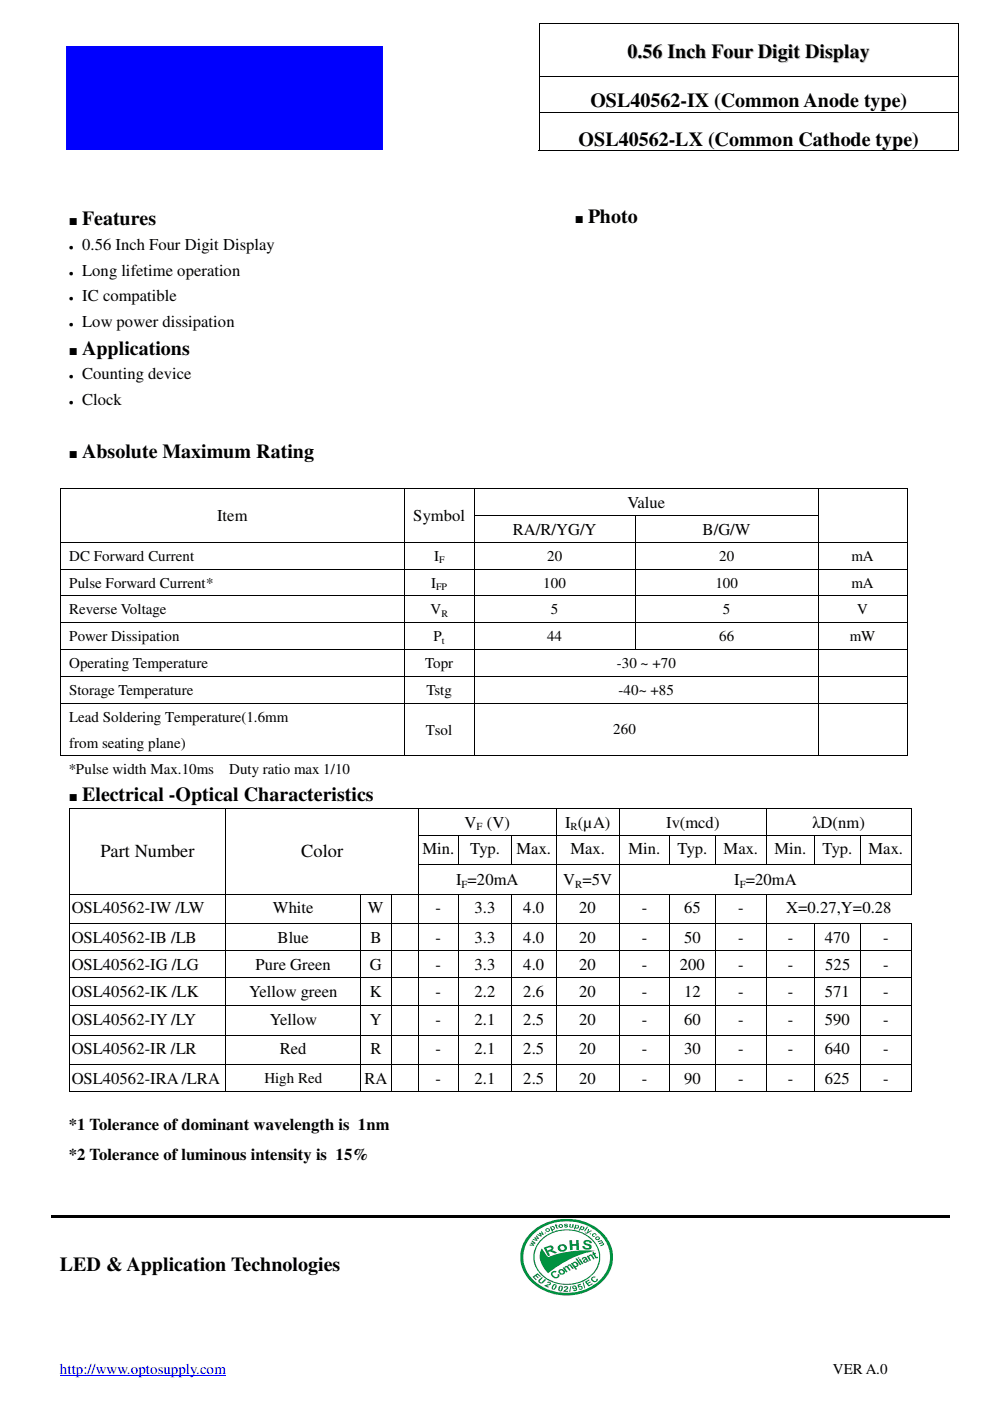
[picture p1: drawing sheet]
<svg xmlns="http://www.w3.org/2000/svg" width="210mm" height="297mm" viewBox="0 0 210 297" stroke-linecap="round" stroke-linejoin="round" font-family="sans-serif">
<path d="M12.7 291.6h35.2" fill="none" stroke="#00f" stroke-width=".21"/>
<path d="M114.2 5h.2v.2h-.2zM114.2 16.2h.2v.1h-.2zM203.1 5h.2v.2h-.2zM203.1 16.2h.2v.1h-.2zM114.2 23.7h.2v.2h-.2zM203.1 23.7h.2v.2h-.2z" fill="#000"/>
<path d="M114.3 5.2v11M114.3 16.3v7.4M114.4 5.1h88.7M114.4 16.3h88.7M203.2 5.2v11M203.2 16.3v7.4M114.3 23.9v8M114.4 23.8h88.7M203.2 23.9v8" fill="none" stroke="#000" stroke-width=".21"/>
<path d="M14 9.9h67.2v22h-67.2z" fill-rule="evenodd" fill="#0000fe"/>
<g fill="#000">
<path d="M114.2 31.9v.1zM114.2 31.9h.2v.1h-.2zM203.1 31.9h.1v.1h-.1zM203.1 31.9h.2v.1h-.2zM12.7 103.5h.2v.2h-.2zM12.7 109.2h.2v.2h-.2zM12.7 114.9h.2v.2h-.2zM85.6 103.5h.2v.2h-.2zM85.6 109.2h.2v.2h-.2zM85.6 114.9h.2v.2h-.2zM100.5 103.5h.1v.2h-.1zM100.5 109.2h.1v.2h-.1z"/>
<path d="M100.5 114.9h.1v.2h-.1zM134.6 109.2h.1v.2h-.1zM134.6 114.9h.1v.2h-.1zM173.4 103.5h.2v.2h-.2zM173.4 109.2h.2v.2h-.2zM173.4 114.9h.2v.2h-.2zM192.2 103.5h.2v.2h-.2zM192.2 109.2h.2v.2h-.2zM192.2 114.9h.2v.2h-.2zM12.7 120.6h.2v.1h-.2zM12.7 126.2h.2v.2h-.2zM12.7 131.9h.2v.2h-.2z"/>
<path d="M12.7 137.6h.2v.2h-.2zM85.6 120.6h.2v.1h-.2zM85.6 126.2h.2v.2h-.2zM85.6 131.9h.2v.2h-.2zM85.6 137.6h.2v.2h-.2zM100.5 120.6h.1v.1h-.1zM100.5 126.2h.1v.2h-.1zM100.5 131.9h.1v.2h-.1zM100.5 137.6h.1v.2h-.1zM134.6 120.6h.1v.1h-.1zM134.6 126.2h.1v.2h-.1zM134.6 131.9h.1v.2h-.1z"/>
<path d="M134.6 137.6h.1v.2h-.1zM173.4 120.6h.2v.1h-.2zM173.4 126.2h.2v.2h-.2zM173.4 131.9h.2v.2h-.2zM173.4 137.6h.2v.2h-.2zM192.2 120.6h.2v.1h-.2zM192.2 126.2h.2v.2h-.2zM192.2 131.9h.2v.2h-.2zM192.2 137.6h.2v.2h-.2zM12.7 143.3h.2v.2h-.2zM12.7 149h.2v.1h-.2zM85.6 143.3h.2v.2h-.2z"/>
<path d="M85.6 149h.2v.1h-.2zM100.5 143.3h.1v.2h-.1zM100.5 149h.1v.1h-.1zM173.4 143.3h.2v.2h-.2zM173.4 149h.2v.1h-.2zM192.2 143.3h.2v.2h-.2zM192.2 149h.2v.1h-.2zM12.7 160.1h.2v.2h-.2zM14.6 171.3h.2v.2h-.2zM14.6 177h.2v.2h-.2zM47.8 171.3h.2v.2h-.2zM47.8 177h.2v.2h-.2z"/>
<path d="M85.6 160.1h.2v.2h-.2zM88.6 171.3h.2v.2h-.2zM88.6 177h.2v.2h-.2zM97.1 177h.1v.2h-.1zM100.5 160.1h.1v.2h-.1zM108.5 177h.1v.2h-.1zM117.8 171.3h.2v.2h-.2zM117.8 177h.2v.2h-.2zM131.3 171.3h.1v.2h-.1zM131.3 177h.1v.2h-.1zM141.9 177h.1v.2h-.1zM151.6 177h.2v.2h-.2z"/>
<path d="M162.4 171.3h.2v.2h-.2zM162.4 177h.2v.2h-.2zM172.6 177h.2v.2h-.2zM173.4 160.1h.2v.2h-.2zM182.4 177h.1v.2h-.1zM192.2 160.1h.2v.2h-.2zM193.2 171.3h.1v.2h-.1zM193.2 177h.1v.2h-.1zM14.6 183.3h.2v.1h-.2zM14.6 189.5h.2v.2h-.2zM14.6 195.8h.2v.2h-.2zM47.8 183.3h.2v.1h-.2z"/>
<path d="M47.8 189.5h.2v.2h-.2zM47.8 195.8h.2v.2h-.2zM76.4 189.5h.1v.2h-.1zM76.4 195.8h.1v.2h-.1zM82.8 189.5h.2v.2h-.2zM82.8 195.8h.2v.2h-.2zM88.6 183.3h.2v.1h-.2zM88.6 189.5h.2v.2h-.2zM88.6 195.8h.2v.2h-.2zM97.1 183.3h.1v.1h-.1zM97.1 189.5h.1v.2h-.1zM97.1 195.8h.1v.2h-.1z"/>
<path d="M108.5 183.3h.1v.1h-.1zM108.5 189.5h.1v.2h-.1zM108.5 195.8h.1v.2h-.1zM117.8 183.3h.2v.1h-.2zM117.8 189.5h.2v.2h-.2zM117.8 195.8h.2v.2h-.2zM131.3 183.3h.1v.1h-.1zM131.3 189.5h.1v.2h-.1zM131.3 195.8h.1v.2h-.1zM141.9 183.3h.1v.1h-.1zM141.9 189.5h.1v.2h-.1zM141.9 195.8h.1v.2h-.1z"/>
<path d="M151.6 183.3h.2v.1h-.2zM151.6 189.5h.2v.2h-.2zM151.6 195.8h.2v.2h-.2zM162.4 183.3h.2v.1h-.2zM162.4 189.5h.2v.2h-.2zM162.4 195.8h.2v.2h-.2zM172.6 183.3h.2v.1h-.2zM172.6 195.8h.2v.2h-.2zM182.4 183.3h.1v.1h-.1zM182.4 195.8h.1v.2h-.1zM193.1 189.5h.2v.2h-.2zM193.1 195.8h.2v.2h-.2z"/>
<path d="M193.2 183.3h.1v.1h-.1zM193.2 189.5h.1v.2h-.1zM193.2 195.8h.1v.2h-.1zM14.6 201.5h.2v.1h-.2zM14.6 207.1h.2v.2h-.2zM14.6 213.1h.2v.2h-.2zM14.6 219.4h.2v.2h-.2zM47.8 201.5h.2v.1h-.2zM47.8 207.1h.2v.2h-.2zM47.8 213.1h.2v.2h-.2zM47.8 219.4h.2v.2h-.2zM76.4 201.5h.1v.1h-.1z"/>
<path d="M76.4 207.1h.1v.2h-.1zM76.4 213.1h.1v.2h-.1zM76.4 219.4h.1v.2h-.1zM82.8 201.5h.2v.1h-.2zM82.8 207.1h.2v.2h-.2zM82.8 213.1h.2v.2h-.2zM82.8 219.4h.2v.2h-.2zM88.6 201.5h.2v.1h-.2zM88.6 207.1h.2v.2h-.2zM88.6 213.1h.2v.2h-.2zM88.6 219.4h.2v.2h-.2zM97.1 201.5h.1v.1h-.1z"/>
<path d="M97.1 207.1h.1v.2h-.1zM97.1 213.1h.1v.2h-.1zM97.1 219.4h.1v.2h-.1zM108.5 201.5h.1v.1h-.1zM108.5 207.1h.1v.2h-.1zM108.5 213.1h.1v.2h-.1zM108.5 219.4h.1v.2h-.1zM117.8 201.5h.2v.1h-.2zM117.8 207.1h.2v.2h-.2zM117.8 213.1h.2v.2h-.2zM117.8 219.4h.2v.2h-.2zM131.3 201.5h.1v.1h-.1z"/>
<path d="M131.3 207.1h.1v.2h-.1zM131.3 213.1h.1v.2h-.1zM131.3 219.4h.1v.2h-.1zM141.9 201.5h.1v.1h-.1zM141.9 207.1h.1v.2h-.1zM141.9 213.1h.1v.2h-.1zM141.9 219.4h.1v.2h-.1zM151.6 201.5h.2v.1h-.2zM151.6 207.1h.2v.2h-.2zM151.6 213.1h.2v.2h-.2zM151.6 219.4h.2v.2h-.2zM162.4 201.5h.2v.1h-.2z"/>
<path d="M162.4 207.1h.2v.2h-.2zM162.4 213.1h.2v.2h-.2zM162.4 219.4h.2v.2h-.2zM172.6 201.5h.2v.1h-.2zM172.6 207.1h.2v.2h-.2zM172.6 213.1h.2v.2h-.2zM172.6 219.4h.2v.2h-.2zM182.4 201.5h.1v.1h-.1zM182.4 207.1h.1v.2h-.1zM182.4 213.1h.1v.2h-.1zM182.4 219.4h.1v.2h-.1zM193.2 201.5h.1v.1h-.1z"/>
<path d="M193.2 207.1h.1v.2h-.1zM193.2 213.1h.1v.2h-.1zM193.2 219.4h.1v.2h-.1zM14.6 225.7h.2v.1h-.2zM14.6 231.4h.2v.1h-.2zM47.8 225.7h.2v.1h-.2zM47.8 231.4h.2v.1h-.2zM76.4 225.7h.1v.1h-.1zM76.4 231.4h.1v.1h-.1zM82.8 225.7h.2v.1h-.2zM82.8 231.4h.2v.1h-.2zM88.6 225.7h.2v.1h-.2z"/>
<path d="M88.6 231.4h.2v.1h-.2zM97.1 225.7h.1v.1h-.1zM97.1 231.4h.1v.1h-.1zM108.5 225.7h.1v.1h-.1zM108.5 231.4h.1v.1h-.1zM117.8 225.7h.2v.1h-.2zM117.8 231.4h.2v.1h-.2zM131.3 225.7h.1v.1h-.1zM131.3 231.4h.1v.1h-.1zM141.9 225.7h.1v.1h-.1zM141.9 231.4h.1v.1h-.1zM151.6 225.7h.2v.1h-.2z"/>
<path d="M151.6 231.4h.2v.1h-.2zM162.4 225.7h.2v.1h-.2zM162.4 231.4h.2v.1h-.2zM172.6 225.7h.2v.1h-.2zM172.6 231.4h.2v.1h-.2zM182.4 225.7h.1v.1h-.1zM182.4 231.4h.1v.1h-.1zM193.2 225.7h.1v.1h-.1zM193.2 231.4h.1v.1h-.1z"/>
</g>
<g fill="none" stroke="#000" stroke-width=".21">
<path d="M114.4 32h88.7M12.8 103.7v5.5M12.8 109.4v5.5M12.8 115.1v5.5M12.9 103.6h72.7M12.9 115h72.7M85.7 103.7v5.5M85.7 109.4v5.5M85.7 115.1v5.5M85.8 103.6h14.7M85.8 115h14.7M100.5 103.7v5.5"/>
<path d="M100.5 109.4v5.5M100.5 115.1v5.5M100.6 103.6h72.8M100.6 109.3h34M100.6 115h34M134.7 109.4v5.5M134.7 115.1v5.5M134.7 109.3h38.7M134.7 115h38.7M173.5 103.7v5.5M173.5 109.4v5.5M173.5 115.1v5.5"/>
<path d="M173.6 103.6h18.6M173.6 115h18.6M192.3 103.7v5.5M192.3 109.4v5.5M192.3 115.1v5.5M12.8 120.7v5.5M12.8 126.4v5.5M12.8 132.1v5.5M12.8 137.8v5.5M12.9 120.6h72.7M12.9 126.3h72.7M12.9 132h72.7"/>
<path d="M12.9 137.7h72.7M85.7 120.7v5.5M85.7 126.4v5.5M85.7 132.1v5.5M85.7 137.8v5.5M85.8 120.6h14.7M85.8 126.3h14.7M85.8 132h14.7M85.8 137.7h14.7M100.5 120.7v5.5M100.5 126.4v5.5M100.5 132.1v5.5"/>
<path d="M100.5 137.8v5.5M100.6 120.6h34M100.6 126.3h34M100.6 132h34M100.6 137.7h34M134.7 120.7v5.5M134.7 126.4v5.5M134.7 132.1v5.5M134.7 120.6h38.7M134.7 126.3h38.7M134.7 132h38.7M134.7 137.7h38.7"/>
<path d="M173.5 120.7v5.5M173.5 126.4v5.5M173.5 132.1v5.5M173.5 137.8v5.5M173.6 120.6h18.6M173.6 126.3h18.6M173.6 132h18.6M173.6 137.7h18.6M192.3 120.7v5.5M192.3 126.4v5.5M192.3 132.1v5.5M192.3 137.8v5.5"/>
<path d="M12.8 143.5v5.5M12.8 149.1v11M12.9 143.4h72.7M12.9 149.1h72.7M85.7 143.5v5.5M85.7 149.1v11M85.8 143.4h14.7M85.8 149.1h14.7M100.5 143.5v5.5M100.5 149.1v11M100.6 143.4h72.8M100.6 149.1h72.8"/>
<path d="M173.5 143.5v5.5M173.5 149.1v11M173.6 143.4h18.6M173.6 149.1h18.6M192.3 143.5v5.5M192.3 149.1v11M12.9 160.2h72.7M14.7 171.5v5.5M14.7 177.2v6.1M14.8 171.4h33M47.9 171.5v5.5M47.9 177.2v6.1"/>
<path d="M48 171.4h40.6M85.8 160.2h14.7M88.7 171.5v5.5M88.7 177.2v6.1M88.8 171.4h29M88.8 177.1h8.3M97.2 177.2v6.1M97.2 177.1h11.3M100.6 160.2h72.8M108.5 177.2v6.1M108.6 177.1h9.2M117.9 171.5v5.5"/>
<path d="M117.9 177.2v6.1M118 171.4h13.3M118 177.1h13.3M131.4 171.5v5.5M131.4 177.2v6.1M131.4 171.4h31M131.4 177.1h10.5M141.9 177.2v6.1M142 177.1h9.6M151.7 177.2v6.1M151.8 177.1h10.6M162.5 171.5v5.5"/>
<path d="M162.5 177.2v6.1M162.6 171.4h30.6M162.6 177.1h10M172.7 177.2v6.1M172.8 177.1h9.6M173.6 160.2h18.6M182.5 177.2v6.1M182.5 177.1h10.7M193.3 171.5v5.5M193.3 177.2v6.1M14.7 183.4v6.1M14.7 189.7v6.1"/>
<path d="M14.7 196v5.5M14.8 189.6h33M14.8 195.9h33M47.9 183.4v6.1M47.9 189.7v6.1M47.9 196v5.5M48 189.6h28.4M48 195.9h28.4M76.5 189.7v6.1M76.5 196v5.5M76.5 189.6h6.3M76.5 195.9h6.3"/>
<path d="M82.9 189.7v6.1M82.9 196v5.5M83 189.6h5.6M83 195.9h5.6M88.7 183.4v6.1M88.7 189.7v6.1M88.7 196v5.5M88.8 183.3h8.3M88.8 189.6h8.3M88.8 195.9h8.3M97.2 189.7v6.1M97.2 196v5.5"/>
<path d="M97.2 183.3h11.3M97.2 189.6h11.3M97.2 195.9h11.3M108.5 189.7v6.1M108.5 196v5.5M108.6 183.3h9.2M108.6 189.6h9.2M108.6 195.9h9.2M117.9 183.4v6.1M117.9 189.7v6.1M117.9 196v5.5M118 183.3h13.3"/>
<path d="M118 189.6h13.3M118 195.9h13.3M131.4 183.4v6.1M131.4 189.7v6.1M131.4 196v5.5M131.4 183.3h10.5M131.4 189.6h10.5M131.4 195.9h10.5M141.9 189.7v6.1M141.9 196v5.5M142 183.3h9.6M142 189.6h9.6"/>
<path d="M142 195.9h9.6M151.7 189.7v6.1M151.7 196v5.5M151.8 183.3h10.6M151.8 189.6h10.6M151.8 195.9h10.6M162.5 189.7v6.1M162.5 196v5.5M162.6 183.3h10M162.6 189.6h30.5M162.6 195.9h10M172.7 196v5.5"/>
<path d="M172.8 183.3h9.6M172.8 195.9h9.6M182.5 196v5.5M182.5 183.3h10.7M182.5 195.9h10.6M193.3 183.4v6.1M193.3 196v5.5M14.7 201.6v5.5M14.7 207.3v5.8M14.7 213.3v6.1M14.7 219.6v6.1M14.8 201.5h33"/>
<path d="M14.8 207.2h33M14.8 213.2h33M14.8 219.5h33M47.9 201.6v5.5M47.9 207.3v5.8M47.9 213.3v6.1M47.9 219.6v6.1M48 201.5h28.4M48 207.2h28.4M48 213.2h28.4M48 219.5h28.4M76.5 201.6v5.5"/>
<path d="M76.5 207.3v5.8M76.5 213.3v6.1M76.5 219.6v6.1M76.5 201.5h6.3M76.5 207.2h6.3M76.5 213.2h6.3M76.5 219.5h6.3M82.9 201.6v5.5M82.9 207.3v5.8M82.9 213.3v6.1M82.9 219.6v6.1M83 201.5h5.6"/>
<path d="M83 207.2h5.6M83 213.2h5.6M83 219.5h5.6M88.7 201.6v5.5M88.7 207.3v5.8M88.7 213.3v6.1M88.7 219.6v6.1M88.8 201.5h8.3M88.8 207.2h8.3M88.8 213.2h8.3M88.8 219.5h8.3M97.2 201.6v5.5"/>
<path d="M97.2 207.3v5.8M97.2 213.3v6.1M97.2 219.6v6.1M97.2 201.5h11.3M97.2 207.2h11.3M97.2 213.2h11.3M97.2 219.5h11.3M108.5 201.6v5.5M108.5 207.3v5.8M108.5 213.3v6.1M108.5 219.6v6.1M108.6 201.5h9.2"/>
<path d="M108.6 207.2h9.2M108.6 213.2h9.2M108.6 219.5h9.2M117.9 201.6v5.5M117.9 207.3v5.8M117.9 213.3v6.1M117.9 219.6v6.1M118 201.5h13.3M118 207.2h13.3M118 213.2h13.3M118 219.5h13.3M131.4 201.6v5.5"/>
<path d="M131.4 207.3v5.8M131.4 213.3v6.1M131.4 219.6v6.1M131.4 201.5h10.5M131.4 207.2h10.5M131.4 213.2h10.5M131.4 219.5h10.5M141.9 201.6v5.5M141.9 207.3v5.8M141.9 213.3v6.1M141.9 219.6v6.1M142 201.5h9.6"/>
<path d="M142 207.2h9.6M142 213.2h9.6M142 219.5h9.6M151.7 201.6v5.5M151.7 207.3v5.8M151.7 213.3v6.1M151.7 219.6v6.1M151.8 201.5h10.6M151.8 207.2h10.6M151.8 213.2h10.6M151.8 219.5h10.6M162.5 201.6v5.5"/>
<path d="M162.5 207.3v5.8M162.5 213.3v6.1M162.5 219.6v6.1M162.6 201.5h10M162.6 207.2h10M162.6 213.2h10M162.6 219.5h10M172.7 201.6v5.5M172.7 207.3v5.8M172.7 213.3v6.1M172.7 219.6v6.1M172.8 201.5h9.6"/>
<path d="M172.8 207.2h9.6M172.8 213.2h9.6M172.8 219.5h9.6M182.5 201.6v5.5M182.5 207.3v5.8M182.5 213.3v6.1M182.5 219.6v6.1M182.5 201.5h10.7M182.5 207.2h10.7M182.5 213.2h10.7M182.5 219.5h10.7M193.3 201.6v5.5"/>
<path d="M193.3 207.3v5.8M193.3 213.3v6.1M193.3 219.6v6.1M14.7 225.8v5.6M14.8 225.8h33M14.8 231.4h33M47.9 225.8v5.6M48 225.8h28.4M48 231.4h28.4M76.5 225.8v5.6M76.5 225.8h6.3M76.5 231.4h6.3"/>
<path d="M82.9 225.8v5.6M83 225.8h5.6M83 231.4h5.6M88.7 225.8v5.6M88.8 225.8h8.3M88.8 231.4h8.3M97.2 225.8v5.6M97.2 225.8h11.3M97.2 231.4h11.3M108.5 225.8v5.6M108.6 225.8h9.2M108.6 231.4h9.2"/>
<path d="M117.9 225.8v5.6M118 225.8h13.3M118 231.4h13.3M131.4 225.8v5.6M131.4 225.8h10.5M131.4 231.4h10.5M141.9 225.8v5.6M142 225.8h9.6M142 231.4h9.6M151.7 225.8v5.6M151.8 225.8h10.6M151.8 231.4h10.6"/>
<path d="M162.5 225.8v5.6M162.6 225.8h10M162.6 231.4h10M172.7 225.8v5.6M172.8 225.8h9.6M172.8 231.4h9.6M182.5 225.8v5.6M182.5 225.8h10.7M182.5 231.4h10.7M193.3 225.8v5.6"/>
</g>
<g fill="#009240">
<path d="M112.5 261.4a7.2 7.2 0 0 0 1.4 11.4 11.1 11.1 0 0 0 14.7-2.1 7.2 7.2 0 0 0-2.2-10.4l-.8-.5a11.6 11.6 0 0 0-4.4-1.4h-2a10.8 10.8 0 0 0-6.7 3zM113 261.7a10.4 10.4 0 0 1 15 .9 6.9 6.9 0 0 1-2.7 10.2 10.3 10.3 0 0 1-13.5-3 6.6 6.6 0 0 1 1.2-8.1z" fill-rule="evenodd"/>
<path d="M114.5 263a5.3 5.3 0 0 0 1.7 8.4l2.2 .8 2.5 .2a6.8 6.8 0 0 0 6.4-5.3v-1.2a7 7 0 0 0-8.2-5.2 7.4 7.4 0 0 0-4.6 2.3zM114.7 263.1a7.6 7.6 0 0 1 11.8 1.2l.5 1.4v1.4a6.4 6.4 0 0 1-6.5 5.1 6.5 6.5 0 0 1-7.2-5.4l.2-1.7 .5-1z" fill-rule="evenodd"/>
<path d="M114.9 264.7l1.3 1.8a21.2 21.2 0 0 1 10-1.3 21.7 21.7 0 0 0-10 4.8 4.7 4.7 0 0 1-1.5-4.9z" fill-rule="evenodd"/>
<path d="M115.3 264.5l.9-.3a.69 .69 0 0 1 .7-.1 .69 .69 0 0 1 .4 .7l-.3 .3 1.2 .5-.6 .2-.8-.5-.5 .1 .3 .7-.4 .2zM115.9 264.7l.2 .4 .8-.3-.2-.3z" fill-rule="evenodd"/>
<path d="M118.4 264.2a.96 .96 0 0 1 1.2-.4 .96 .96 0 0 1 .5 1.2 1.04 1.04 0 0 1-1.8-.2zM118.8 264.6a.47 .47 0 0 0 .9 0 .47 .47 0 0 0-.9 0z" fill-rule="evenodd"/>
<path d="M120.7 263l.6-.1v.9l.9-.1v-.8h.5l.1 2.1h-.6v-.9l-.8 .1v.8h-.5z" fill-rule="evenodd"/>
<path d="M123.9 263.1a1.15 1.15 0 0 1 1.6 .3v.2h-.5l-.2-.3h-.6a.95 .95 0 0 0 .9 .6l.3 .3a1 1 0 0 1-.9 .8 1 1 0 0 1-1-.6v-.2l.5 .1a.52 .52 0 0 0 .8 .3l.1-.1a.25 .25 0 0 0 0-.3 .25 .25 0 0 0-.3-.1 .73 .73 0 0 1-.8-1z" fill-rule="evenodd"/>
<path d="M112.9 270.7l1.1-.7 .7 .6-.2 .1-.5-.4-.3 .1 .5 .5-.2 .1-.4-.4-.3 .2 .5 .5-.2 .1z" fill-rule="evenodd"/>
<path d="M114.2 271.4l.7-.6 .2 .1-.5 .5a.28 .28 0 0 0 0 .5 .28 .28 0 0 0 .4-.2l.5-.5 .3 .2-.5 .5a.59 .59 0 0 1-.8 .2 .59 .59 0 0 1-.3-.7z" fill-rule="evenodd"/>
<path d="M116 271.9l.5-.2a.43 .43 0 0 1 .3 .6 .43 .43 0 0 1-.6 .2l-.3 .1 .5 .2-.2 .2-.8-.4 1.1-.4v-.3l-.3 .1z" fill-rule="evenodd"/>
<path d="M117.3 272.4a.47 .47 0 0 1 .7 0 .47 .47 0 0 1-.1 .7l-.3 .3h-.4a.62 .62 0 0 1 .1-1zM117.5 272.5l-.2 .7a.49 .49 0 0 0 .4-.7z" fill-rule="evenodd"/>
<path d="M118.7 272.7l.3-.1 .3 .1v.6a.53 .53 0 0 1-.7 .4 .53 .53 0 0 1-.1-.9zM118.8 272.8l-.1 .8a.4 .4 0 0 0 .4-.3 .4 .4 0 0 0-.2-.5z" fill-rule="evenodd"/>
<path d="M119.6 272.8a.47 .47 0 0 1 .8 .1 .47 .47 0 0 1-.4 .7l-.1 .1h.5v.2h-.9v-.3l.7-.5-.1-.2-.6 .1z" fill-rule="evenodd"/>
<path d="M120.9 272.7l.2-.1-.2 1.3h-.2z" fill-rule="evenodd"/>
<path d="M121.4 272.7a.6 .6 0 0 1 .9 .3 .6 .6 0 0 1-.5 .8l-.3-.2h.5l.1-.4-.2 .1h-.4l-.2-.3zM121.5 273a.25 .25 0 0 0 .5 0 .25 .25 0 0 0-.5 0z" fill-rule="evenodd"/>
<path d="M122.4 272.4l.7-.2 .1 .2-.5 .1 .1 .3a.46 .46 0 0 1 .5-.2 .46 .46 0 0 1 .3 .5l-.2 .3-.3 .1-.4-.2h.5l.1-.2a.42 .42 0 0 0-.7-.1z" fill-rule="evenodd"/>
<path d="M123.5 271.9h.2l.4 1.2-.2 .1z" fill-rule="evenodd"/>
<path d="M124 271.8l.9-.5 .1 .1-.6 .4 .1 .2 .6-.3 .2 .2-.6 .3 .2 .3 .7-.4 .1 .1-.9 .6z" fill-rule="evenodd"/>
<path d="M125.5 270.8l.5-.2 .3 .1-.2 .2a.34 .34 0 0 0-.5 .2 .34 .34 0 0 0 .3 .5h.5v-.4l.3-.1a.67 .67 0 0 1-.8 .8 .67 .67 0 0 1-.4-1.1z" fill-rule="evenodd"/>
<path d="M117 269.7a.85 .85 0 0 1 1-.1l-.2 .2-.3-.1a.43 .43 0 0 0-.4 .5 .43 .43 0 0 0 .4 .4 .41 .41 0 0 0 .5 .2 .41 .41 0 0 0 .2-.6l.3-.1a.75 .75 0 0 1-.3 .9 .75 .75 0 0 1-1-.2 .7 .7 0 0 1-.2-1.1z" fill-rule="evenodd"/>
<path d="M118.6 269.2a.68 .68 0 0 1 1 0 .68 .68 0 0 1-.1 1l-.6 .1a.62 .62 0 0 1-.5-.5 .62 .62 0 0 1 .2-.6zM118.8 269.4l-.1 .1a.42 .42 0 0 0 .6 .5 .38 .38 0 0 0 0-.5 .38 .38 0 0 0-.5-.1z" fill-rule="evenodd"/>
<path d="M119.3 268.8l.2-.2 .2 .2a.61 .61 0 0 1 .7-.4 .42 .42 0 0 1 .3-.4 .42 .42 0 0 1 .5 .3l.5 .6-.3 .2-.6-.7-.3 .1 .5 .8-.3 .1-.5-.6a.21 .21 0 0 0-.3-.1 .21 .21 0 0 0 0 .3l.5 .6-.3 .2z" fill-rule="evenodd"/>
<path d="M121 267.9l.3-.2 .2 .2a.6 .6 0 0 1 .8-.2 .6 .6 0 0 1 .1 .9h-.4l.3 .5-.2 .1zM121.7 267.8a.37 .37 0 0 0 .1 .5 .37 .37 0 0 0 .5-.1v-.1a.42 .42 0 0 0-.6-.3z" fill-rule="evenodd"/>
<path d="M122 266.9l.3-.2 1 1.4-.3 .2z" fill-rule="evenodd"/>
<path d="M122.4 266.7l.3-.2 .2 .3-.3 .1zM122.7 267l.3-.1 .7 1-.3 .2z" fill-rule="evenodd"/>
<path d="M123.5 266.7l.2-.1a.79 .79 0 0 1 1.1 .7l.1 .1h-.4a.45 .45 0 0 1-.5 .4 .45 .45 0 0 1-.4-.5l.5-.4a.22 .22 0 0 0-.2-.1 .22 .22 0 0 0-.2 .2l-.3 .1zM124 267.3a.24 .24 0 0 0 .4 0 .24 .24 0 0 0-.4 0z" fill-rule="evenodd"/>
<path d="M124.4 266.3l.3-.1 .1 .1a.46 .46 0 0 1 .4-.3 .46 .46 0 0 1 .5 .3l.4 .6-.3 .1-.3-.5-.4-.3-.2 .3 .4 .8h-.3z" fill-rule="evenodd"/>
<path d="M125.8 265.3l.2 .4 .2-.1 .2 .3h-.2l.2 .5h.3l.1 .3a.45 .45 0 0 1-.7-.2l-.5-.6z" fill-rule="evenodd"/>
<path d="M112.8 263l.7 .5v.2l-.7-.1 .5 .3-.1 .3-1-.2 .1-.1h.6l-.4-.3 .1-.2 .6 .1-.5-.3z" fill-rule="evenodd"/>
<path d="M113.6 262.1l.1-.2 .6 .7-.1 .1-.6-.1 .4 .4-.2 .1-.9-.3 .2-.1 .6 .2-.5-.4 .2-.2 .6 .2z" fill-rule="evenodd"/>
<path d="M113.8 261.8l.2-.1 .6 .3-.3-.5 .1-.2 .6 .3-.3-.4 .2-.2 .4 .7-.2 .2-.5-.3 .3 .4-.2 .2z" fill-rule="evenodd"/>
<path d="M115.4 261.4l.3-.1 .1 .2h-.2z" fill-rule="evenodd"/>
<path d="M115.7 260.8a.46 .46 0 0 1 .9 0 .46 .46 0 0 1-.9 0zM115.9 260.8a.25 .25 0 0 0 .5 0 .25 .25 0 0 0-.5 0z" fill-rule="evenodd"/>
<path d="M116.6 260.1h.2v.1a.39 .39 0 0 1 .5-.3 .39 .39 0 0 1 .3 .5 .39 .39 0 0 1-.5 .3l.2 .4-.2 .1zM117 260.4a.22 .22 0 0 0 .4 0 .22 .22 0 0 0-.4 0z" fill-rule="evenodd"/>
<path d="M117.7 259.6l.2-.1 .1 .2h.2v.1l-.2 .1 .2 .4 .2 .1-.1 .1-.3-.1-.3-.4z" fill-rule="evenodd"/>
<path d="M118.6 259.6a.45 .45 0 0 1 .7 .2 .45 .45 0 0 1-.6 .5 .4 .4 0 0 1-.3-.3 .4 .4 0 0 1 .2-.4zM118.7 259.9a.25 .25 0 0 0 .5 0 .25 .25 0 0 0-.5 0z" fill-rule="evenodd"/>
<path d="M119.7 259.5h.6l.1 .2-.4-.1-.2 .1 .6 .1v.3l-.3 .2-.4-.1-.2-.1h.5l.2-.1-.5-.1-.1-.1z" fill-rule="evenodd"/>
<path d="M120.8 259.5h.2v.6h.3l.1-.6h.2l-.1 .8-.3-.1a.34 .34 0 0 1-.5-.2z" fill-rule="evenodd"/>
<path d="M122 259.6l.7 .2 .1 .1a.47 .47 0 0 1-.5 .6l-.3-.2-.1 .4-.2-.1zM122.2 259.9v.4h.2l.1-.4z" fill-rule="evenodd"/>
<path d="M123.2 259.9l.2 .1v.1h.4l.1 .5-.3 .2h-.3l-.2-.2-.2 .4-.2-.1zM123.2 260.4a.25 .25 0 0 0 .5 0 .25 .25 0 0 0-.5 0z" fill-rule="evenodd"/>
<path d="M124.5 260.1h.2l-.7 1-.2-.1z" fill-rule="evenodd"/>
<path d="M124.7 260.5l.2 .1-.2 .6 .6-.3 .2 .1-1.1 .6-.3-.1v-.2h.4z" fill-rule="evenodd"/>
<path d="M125 261.6l.1-.1 .2 .1-.1 .1z" fill-rule="evenodd"/>
<path d="M125.6 261.6a.5 .5 0 0 1 .9 .2l-.1 .2-.2-.2a.27 .27 0 0 0-.3-.1 .27 .27 0 0 0-.1 .3h.2l.2 .2-.2 .1a.4 .4 0 0 1-.4-.2 .4 .4 0 0 1 0-.5z" fill-rule="evenodd"/>
<path d="M126.3 262.5a.45 .45 0 0 1 .9 0 .45 .45 0 0 1-.9 0zM126.5 262.4a.24 .24 0 0 0 .1 .4 .24 .24 0 0 0 .3-.2v-.3z" fill-rule="evenodd"/>
<path d="M126.7 263.2l.9-.3 .3 .6a.22 .22 0 0 1 .2 .2 .22 .22 0 0 1-.1 .2l-.7 .3v-.2l.5-.2v-.2l-.7 .2-.1-.2 .6-.2v-.2l-.8 .2z" fill-rule="evenodd"/>
</g>
<path d="M10.8 257.8h63.7v.5h-63.7zM74.5 257.8h.5v.5h-.5zM75 257.8h33.2v.5h-33.2zM108.2 257.8h.5v.5h-.5zM108.7 257.8h23.5v.5h-23.5zM132.2 257.8h.5v.5h-.5zM132.7 257.8h34v.5h-34zM166.7 257.8h.5v.5h-.5zM167.2 257.8h34.1v.5h-34.1z" fill="#000"/>
<g font-size="4.2">
<text x="133.1" y="12.2">0.56 Inch Four Digit Display</text>
<text x="125.2" y="22.8">OSL40562-IX (Common Anode type)</text>
<text x="122.7" y="30.9">OSL40562-LX (Common Cathode type)</text>
<text x="17.4" y="47.8">Features</text>
<text x="124.7" y="47.3">Photo</text>
<text x="17.4" y="75.3">Applications</text>
<text x="17.4" y="97.1">Absolute Maximum Rating</text>
<text x="17.4" y="169.9">Electrical -Optical Characteristics</text>
<text x="12.7" y="269.6">LED &amp; Application Technologies</text>
</g>
<g font-size="3.9">
<text x="21.3" y="181.8">Part Number</text>
<text x="63.9" y="181.8">Color</text>
</g>
<g font-size="3.5">
<text x="17.4" y="52.9">0.56 Inch Four Digit Display</text>
<text x="17.4" y="58.4">Long lifetime operation</text>
<text x="17.4" y="63.9">IC compatible</text>
<text x="17.4" y="69.4">Low power dissipation</text>
<text x="17.4" y="80.4">Counting device</text>
<text x="17.4" y="85.9">Clock</text>
<text x="133" y="107.7">Value</text>
<text x="46" y="110.4">Item</text>
<text x="87.6" y="110.4">Symbol</text>
<text x="108.7" y="113.4">RA/R/YG/Y</text>
<text x="149" y="113.4">B/G/W</text>
<text x="98.5" y="175.5">V (V)</text>
<text x="119.8" y="175.5">I (µA)</text>
<text x="141.2" y="175.5">Iv(mcd)</text>
<text x="172.3" y="175.5">λD(nm)</text>
<text x="89.6" y="181.1">Min.</text>
<text x="99.7" y="181.1">Typ.</text>
<text x="109.5" y="181.1">Max.</text>
<text x="120.9" y="181.1">Max.</text>
<text x="133.3" y="181.1">Min.</text>
<text x="143.7" y="181.1">Typ.</text>
<text x="153.4" y="181.1">Max.</text>
<text x="164.2" y="181.1">Min.</text>
<text x="174.4" y="181.1">Typ.</text>
<text x="184.1" y="181.1">Max.</text>
<text x="96.7" y="187.7">I =20mA</text>
<text x="119.4" y="187.7">V =5V</text>
<text x="155.7" y="187.7">I =20mA</text>
<text x="15.2" y="193.7">OSL40562-IW /LW</text>
<text x="57.9" y="193.7">White</text>
<text x="78" y="193.7">W</text>
<text x="92.4" y="193.7">-</text>
<text x="100.6" y="193.7">3.3</text>
<text x="111" y="193.7">4.0</text>
<text x="122.8" y="193.7">20</text>
<text x="136.1" y="193.7">-</text>
<text x="145" y="193.7">65</text>
<text x="156.5" y="193.7">-</text>
<text x="166.7" y="193.7">X=0.27,Y=0.28</text>
<text x="15.2" y="199.9">OSL40562-IB /LB</text>
<text x="58.8" y="199.9">Blue</text>
<text x="78.5" y="199.9">B</text>
<text x="92.4" y="199.9">-</text>
<text x="100.6" y="199.9">3.3</text>
<text x="111" y="199.9">4.0</text>
<text x="122.8" y="199.9">20</text>
<text x="136.1" y="199.9">-</text>
<text x="145" y="199.9">50</text>
<text x="156.5" y="199.9">-</text>
<text x="167" y="199.9">-</text>
<text x="174.9" y="199.9">470</text>
<text x="187.2" y="199.9">-</text>
<text x="15.2" y="205.6">OSL40562-IG /LG</text>
<text x="54.2" y="205.6">Pure Green</text>
<text x="78.4" y="205.6">G</text>
<text x="92.4" y="205.6">-</text>
<text x="100.6" y="205.6">3.3</text>
<text x="111" y="205.6">4.0</text>
<text x="122.8" y="205.6">20</text>
<text x="136.1" y="205.6">-</text>
<text x="144.1" y="205.6">200</text>
<text x="156.5" y="205.6">-</text>
<text x="167" y="205.6">-</text>
<text x="175" y="205.6">525</text>
<text x="187.2" y="205.6">-</text>
<text x="15.2" y="211.3">OSL40562-IK /LK</text>
<text x="52.8" y="211.3">Yellow green</text>
<text x="78.4" y="211.3">K</text>
<text x="92.4" y="211.4">-</text>
<text x="100.6" y="211.3">2.2</text>
<text x="111" y="211.3">2.6</text>
<text x="122.8" y="211.3">20</text>
<text x="136.1" y="211.4">-</text>
<text x="145" y="211.3">12</text>
<text x="156.5" y="211.4">-</text>
<text x="167" y="211.3">-</text>
<text x="174.9" y="211.3">571</text>
<text x="187.2" y="211.3">-</text>
<text x="15.2" y="217.3">OSL40562-IY /LY</text>
<text x="57.2" y="217.3">Yellow</text>
<text x="78.4" y="217.3">Y</text>
<text x="92.4" y="217.3">-</text>
<text x="100.6" y="217.3">2.1</text>
<text x="111" y="217.3">2.5</text>
<text x="122.8" y="217.3">20</text>
<text x="136.1" y="217.3">-</text>
<text x="145" y="217.3">60</text>
<text x="156.5" y="217.3">-</text>
<text x="167" y="217.3">-</text>
<text x="174.9" y="217.3">590</text>
<text x="187.2" y="217.3">-</text>
<text x="15.2" y="223.6">OSL40562-IR /LR</text>
<text x="59.3" y="223.6">Red</text>
<text x="78.5" y="223.6">R</text>
<text x="92.4" y="223.6">-</text>
<text x="100.6" y="223.6">2.1</text>
<text x="111" y="223.6">2.5</text>
<text x="122.8" y="223.6">20</text>
<text x="136.1" y="223.6">-</text>
<text x="145" y="223.6">30</text>
<text x="156.5" y="223.6">-</text>
<text x="167" y="223.6">-</text>
<text x="174.9" y="223.6">640</text>
<text x="187.2" y="223.6">-</text>
<text x="15.2" y="229.8">OSL40562-IRA /LRA</text>
<text x="77.3" y="229.8">RA</text>
<text x="92.4" y="229.8">-</text>
<text x="100.6" y="229.8">2.1</text>
<text x="111" y="229.8">2.5</text>
<text x="122.8" y="229.8">20</text>
<text x="136.1" y="229.8">-</text>
<text x="145" y="229.8">90</text>
<text x="156.5" y="229.8">-</text>
<text x="167" y="229.8">-</text>
<text x="174.9" y="229.8">625</text>
<text x="187.2" y="229.8">-</text>
<text x="14.6" y="239.5">*1 Tolerance of dominant wavelength is 1nm</text>
<text x="14.6" y="246">*2 Tolerance of luminous intensity is 15%</text>
</g>
<g font-size="3.2">
<text x="14.6" y="47.8">■</text>
<text x="121.9" y="47.3">■</text>
<text x="14.6" y="75.3">■</text>
<text x="14.6" y="97.1">■</text>
<text x="14.7" y="118.9">DC Forward Current</text>
<text x="92" y="118.9">I</text>
<text x="116" y="118.9">20</text>
<text x="152.5" y="118.9">20</text>
<text x="180.5" y="118.9">mA</text>
<text x="14.7" y="124.6">Pulse Forward Current*</text>
<text x="91.4" y="124.6">I</text>
<text x="115.2" y="124.6">100</text>
<text x="151.7" y="124.6">100</text>
<text x="180.5" y="124.6">mA</text>
<text x="14.7" y="130.3">Reverse Voltage</text>
<text x="91.3" y="130.3">V</text>
<text x="116.8" y="130.3">5</text>
<text x="153.3" y="130.3">5</text>
<text x="181.7" y="130.3">V</text>
<text x="14.7" y="135.9">Power Dissipation</text>
<text x="91.9" y="135.9">P</text>
<text x="116" y="135.9">44</text>
<text x="152.5" y="135.9">66</text>
<text x="180.2" y="135.9">mW</text>
<text x="14.7" y="141.6">Operating Temperature</text>
<text x="90.1" y="141.6">Topr</text>
<text x="130.8" y="141.6">-30 ~ +70</text>
<text x="14.7" y="147.3">Storage Temperature</text>
<text x="90.4" y="147.3">Tstg</text>
<text x="131.2" y="147.3">-40~ +85</text>
<text x="14.7" y="153">Lead Soldering Temperature(1.6mm</text>
<text x="90.3" y="155.7">Tsol</text>
<text x="130" y="155.6">260</text>
<text x="14.7" y="158.5">from seating plane)</text>
<text x="14.6" y="164.2">*Pulse width Max.10ms</text>
<text x="48.6" y="164.2">Duty ratio max 1/10</text>
<text x="14.6" y="169.9">■</text>
<text x="56" y="229.7">High Red</text>
<text x="176.6" y="291.2">VER A.0</text>
</g>
<text font-size="3.2" fill="#00f" x="12.7" y="291.2">http://www.optosupply.com</text>
<g font-size="2.3">
<text x="101" y="176">F</text>
<text x="121" y="176">R</text>
<text x="97.9" y="188.3">F</text>
<text x="122" y="188.3">R</text>
<text x="156.8" y="188.3">F</text>
</g>
<g font-size="2.1">
<text x="93.1" y="119.5">F</text>
<text x="92.5" y="125.1">FP</text>
<text x="93.6" y="130.8">R</text>
<text x="93.7" y="136.5">t</text>
</g>
<g font-size="1.8">
<text x="14.6" y="52.9">●</text>
<text x="14.6" y="58.4">●</text>
<text x="14.6" y="63.9">●</text>
<text x="14.6" y="69.4">●</text>
<text x="14.6" y="80.4">●</text>
<text x="14.6" y="85.9">●</text>
</g>
</svg>
